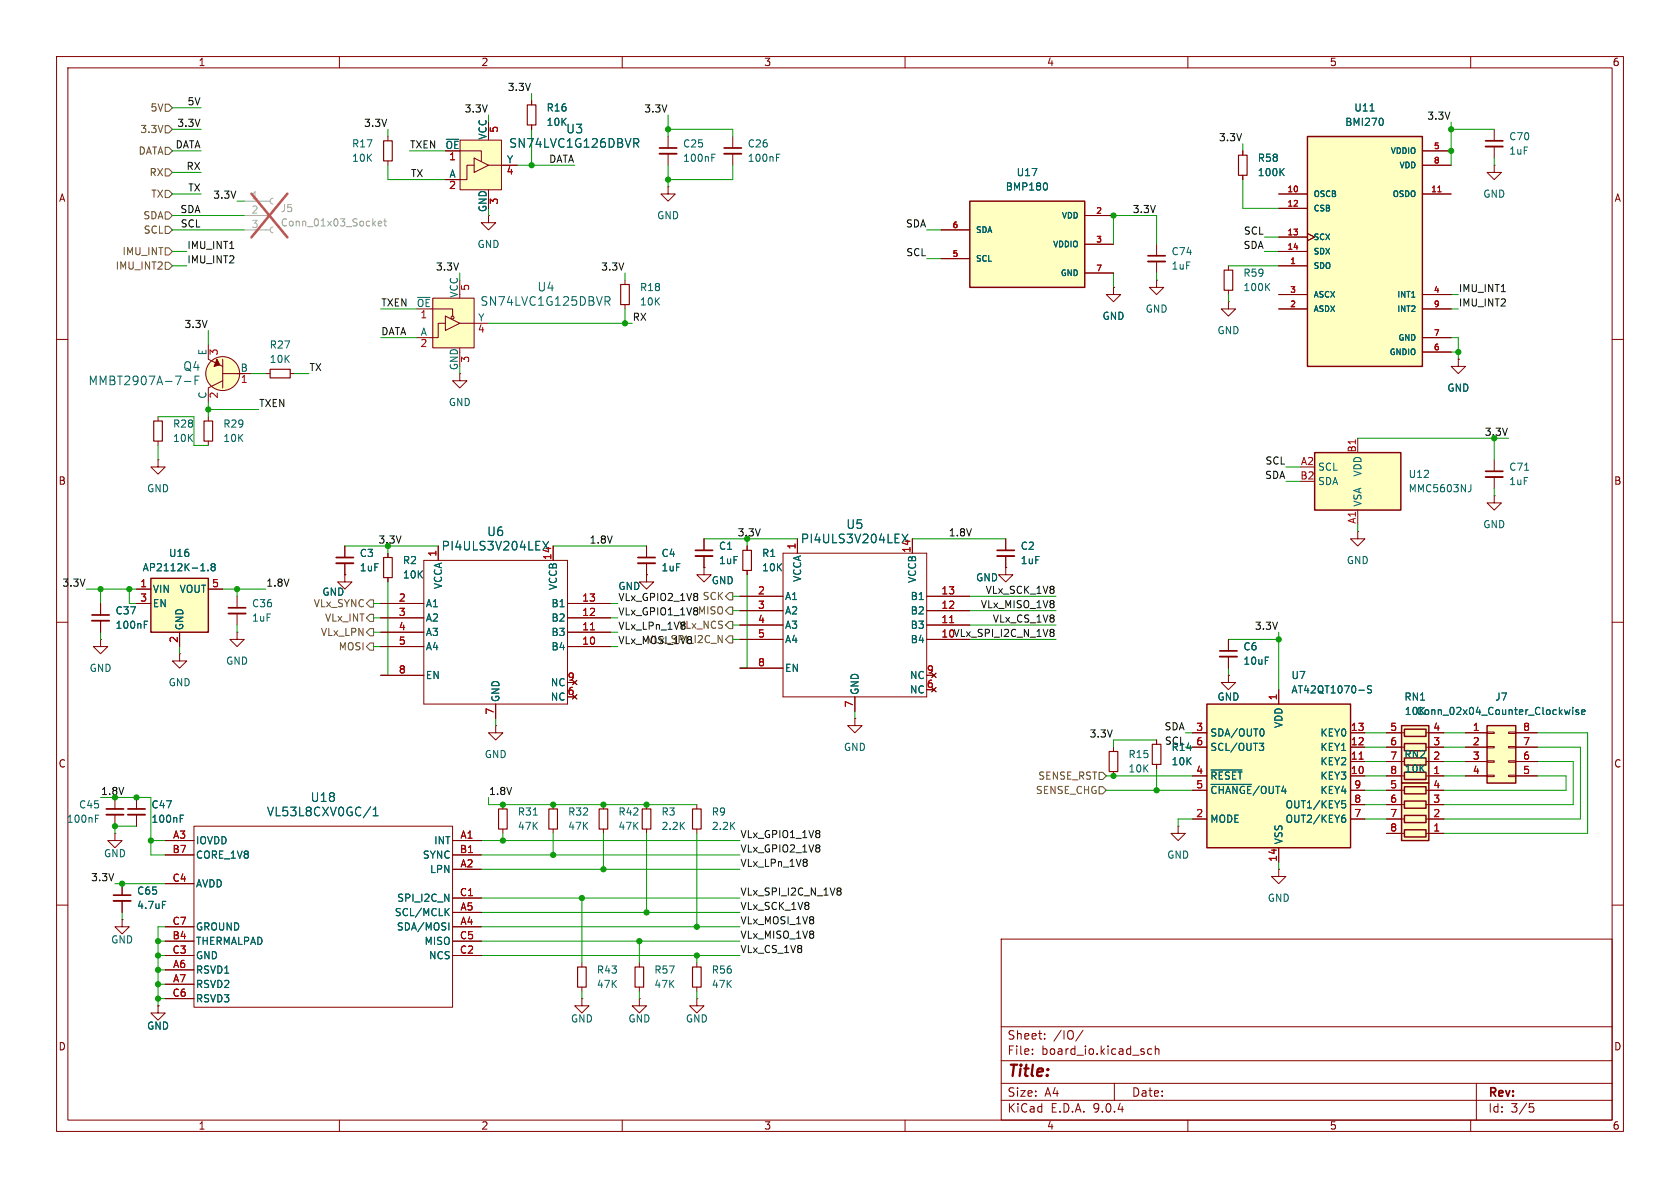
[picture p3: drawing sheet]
<svg xmlns="http://www.w3.org/2000/svg" width="297mm" height="210mm" viewBox="0 0 297 210" stroke-linecap="round" stroke-linejoin="round" font-family="sans-serif">
<g fill="none" stroke="#840000" stroke-width=".18">
<path d="M10 10h277v190h-277zM12 12h273v186h-273zM60 10v2M110 10v2M160 10v2M210 10v2M260 10v2M219.7 26.7v.7M219.7 31v.8M264.2 29.2v1.3h1.2l-1.2 1.3-1.3-1.3h1.3M264.2 29.2h.1M204.5 49.5v1.3h1.2l-1.2 1.3-1.3-1.3h1.3"/>
<path d="M204.5 49.5h.1M204.5 43.2v2M204.5 46.2v2.1M217.2 53.3v1.3h1.2l-1.2 1.3-1.3-1.3h1.3M217.2 53.3h.1M217.2 47v.8M217.2 51.3v.8M10 60h2M27.9 73.7v.7M27.9 78v.7M285 60h2M10 110h2"/>
<path d="M285 110h2M20.3 147.3v1.3h1.3l-1.3 1.3-1.3-1.3h1.3M20.3 147.3h.1M20.3 141v2M20.3 144v2.1M24.1 141v2M24.1 144v2.1M29.2 148.6h5.1M29.2 151.1h5.1M29.2 156.2h5.1M34.3 146.1h45.7v32h-45.7zM80 148.6h5.1"/>
<path d="M80 151.1h5.1M80 153.7h5.1M80 158.8h5.1M10 160h2M29.2 163.8h5.1M29.2 166.4h5.1M29.2 168.9h5.1M29.2 171.5h5.1M29.2 174h5.1M29.2 176.5h5.1M80 163.8h5.1M80 166.4h5.1"/>
<path d="M80 168.9h5.1M80 161.3h5.1M177 166h108v32h-108zM285 160h2M60 198v2M110 198v2M160 198v2M177 194.5h108M177 191.5h108M177 187.5h108M177 181.5h108M182.5 186.3v.1"/>
<path d="M182.5 185.5v.1M184.7 183.6v.1M184.7 182.8v.1M191.5 182.1l-1.3 2M197 191.5v3M203.6 185.5l-.4-.1-.3 .3v.4l.1 .2h.6M204.2 185.5l.3-.1 .3 .1 .1 .9M204.2 184.9v1.5M210 198v2M260 198v2M261 191.5v6.5M270.4 195.1h.7"/>
<path d="M270.5 195.7h.4l.3 .3-.2 .5-.5 .1"/>
</g>
<path d="M218.9 27.4h1.6v3.6h-1.6zM216.4 47.8h1.5v3.5h-1.5zM27.2 74.4h1.5v3.6h-1.5z" fill="none" stroke="#840000" stroke-width=".2"/>
<path d="M202.9 45.2h3.1M18.8 143h3M22.6 143h3.1" fill="none" stroke="#840000" stroke-width=".3"/>
<path d="M202.9 46.2h3.1M18.8 144h3M22.6 144h3.1" fill="none" stroke="#840000" stroke-width=".33"/>
<g fill="none" stroke="#006464" stroke-width=".18">
<path d="M226.5 30.3l.5 .8M227 29.8l-.7 .7M223.9 50.7l.6 .7M224.5 50.1l-.7 .7M16.9 144.7h.4M16.9 144.1h.6M31.9 144.7h.4M31.9 144.1h.6M65.5 142.6l-1.3 2M66 144.2h.8M66 143.1l.4-.4v1.5M78.9 161.1l.5 .8"/>
<path d="M79.4 163.1v1.3M79.4 160.6l-.7 .7"/>
</g>
<path d="M231.1 24.1h20.4v40.7h-20.4z" fill="#ffffc2"/>
<path d="M231.1 24.1h20.4v40.7h-20.4z" fill="none" stroke="#840000" stroke-width=".25"/>
<g fill="none" stroke="#840000" stroke-width=".18">
<path d="M226.1 34.3h5M226.1 36.8h5M251.5 34.3h5M251.5 26.7h5M251.5 29.2h5M226.1 41.9h5M226.1 44.5h5M226.1 47h5M226.1 52.1h5M226.1 54.6h5M231.1 41.3l1.3 .6-1.3 .6M251.5 52.1h5"/>
<path d="M251.5 54.6h5M251.5 59.7h5M251.5 62.2h5M226.1 153.7v1.2h1.2l-1.2 1.3-1.3-1.3h1.3M226.1 153.7h.1"/>
</g>
<path d="M254.2 33.9h.6" fill="none" stroke="#a90000" stroke-width=".18"/>
<path d="M242.2 19.6h.7M244.4 21l.1 .4-.1 .7" fill="none" stroke="#006464" stroke-width=".18"/>
<path d="M247.8 128.3h4.8v10.1h-4.8z" fill="#ffffc2"/>
<path d="M247.8 128.3h4.8v10.1h-4.8zM248.3 136.5h3.8v1.3h-3.8zM248.3 134h3.8v1.3h-3.8zM248.3 131.4h3.8v1.3h-3.8zM248.3 128.9h3.8v1.3h-3.8z" fill="none" stroke="#840000" stroke-width=".25"/>
<path d="M245.1 137.2h3.2M245.1 134.6h3.2M245.1 132.1h3.2M245.1 129.5h3.2M252.1 137.2h3.2M252.1 134.6h3.2M252.1 132.1h3.2M252.1 129.5h3.2M27.9 177.8v1.3h1.3l-1.3 1.2-1.2-1.2h1.2M27.9 177.8h.1" fill="none" stroke="#840000" stroke-width=".18"/>
<path d="M247.8 138.4h4.8v10.2h-4.8z" fill="#ffffc2"/>
<path d="M247.8 138.4h4.8v10.2h-4.8zM248.3 139.1h3.8v1.2h-3.8zM248.3 146.7h3.8v1.3h-3.8zM248.3 144.1h3.8v1.3h-3.8zM248.3 141.6h3.8v1.3h-3.8z" fill="none" stroke="#840000" stroke-width=".25"/>
<path d="M245.1 139.7h3.2M252.1 139.7h3.2M245.1 147.3h3.2M245.1 144.8h3.2M245.1 142.2h3.2M252.1 147.3h3.2M252.1 144.8h3.2M252.1 142.2h3.2" fill="none" stroke="#840000" stroke-width=".18"/>
<path d="M262.9 128.3h5.1v10.1h-5.1z" fill="#ffffc2"/>
<path d="M262.9 128.3h5.1v10.1h-5.1z" fill="none" stroke="#840000" stroke-width=".25"/>
<g fill="none" stroke="#840000" stroke-width=".18">
<path d="M217.2 119.4v1.3h1.2l-1.2 1.2-1.3-1.2h1.3M217.2 119.4h.1M217.2 113v2.1M217.2 116.1v2M259.1 129.5h3.8M259.1 132.1h3.8M259.1 134.6h3.8M259.1 137.2h3.8M262.9 129.4h1.3v.3h-1.3zM262.9 132h1.3v.2h-1.3zM262.9 134.5h1.3v.2h-1.3zM262.9 137h1.3v.3h-1.3z"/>
<path d="M266.7 129.4h1.3v.3h-1.3zM266.7 132h1.3v.2h-1.3zM266.7 134.5h1.3v.2h-1.3zM266.7 137h1.3v.3h-1.3zM268 129.5h3.8M268 132.1h3.8M268 134.6h3.8M268 137.2h3.8"/>
</g>
<path d="M277.6 125.5l-.3 .8-.2-.6M278 125v.2M278 125.5v.8M279.1 125.5h-.3l-.2 .1v.2l.5 .1v.3h-.5M279.6 125.9l.6-.1v-.3h-.4l-.2 .1 .1 .6h.5" fill="none" stroke="#006464" stroke-width=".18"/>
<path d="M215.6 115.1h3.1" fill="none" stroke="#840000" stroke-width=".3"/>
<path d="M215.6 116.1h3.1" fill="none" stroke="#840000" stroke-width=".33"/>
<path d="M213.4 124.5h25.4v25.4h-25.4z" fill="#ffffc2"/>
<path d="M213.4 124.5h25.4v25.4h-25.4z" fill="none" stroke="#840000" stroke-width=".25"/>
<g fill="none" stroke="#840000" stroke-width=".18">
<path d="M196.8 50.8v1.3h1.3l-1.3 1.2-1.2-1.2h1.2M196.8 50.8h.1M210.8 129.5h2.6M210.8 132.1h2.6M210.8 137.2h2.6M210.8 139.7h2.6M226.1 121.9v2.6M238.8 129.5h2.5M238.8 132.1h2.5M238.8 137.2h2.5M238.8 139.7h2.5M238.8 134.6h2.5"/>
<path d="M210.8 144.8h2.6M226.1 149.9v2.5M238.8 144.8h2.5M238.8 142.2h2.5M102.9 176.5v1.3h1.2l-1.2 1.3-1.3-1.3h1.3M102.9 176.5h.1M102.9 170.2v.7M102.9 174.5v.8M113 176.5v1.3h1.3l-1.3 1.3-1.2-1.3h1.2M113 176.5h.1M113 170.2v.7M113 174.5v.8"/>
</g>
<path d="M214.1 136.1h5.5M214.1 138.7h7.2M222.6 131.4h.8l-.4 .5 .3 .1 .1 .4-.2 .3h-.4M223.2 128.8a.79 .79 0 0 1 0 1.3M240.2 122h1M242.5 121.3l-.5-.1-.2 .2v.3l.5 .3 .2 .3-.3 .2-.5-.1M237.2 141.5h.6M237.4 142h.3l.2 .3-.1 .5h-.4M237.4 144.6h.3l.2 .2-.1 .4-.4 .2M237.8 144.1l-.4 .1" fill="none" stroke="#006464" stroke-width=".18"/>
<path d="M240.3 134.2h.7" fill="none" stroke="#a90000" stroke-width=".18"/>
<path d="M102.1 170.9h1.5v3.6h-1.5zM112.3 170.9h1.5v3.6h-1.5z" fill="none" stroke="#840000" stroke-width=".2"/>
<path d="M171.4 35.6h20.4v15.2h-20.4z" fill="#ffffc2"/>
<path d="M171.4 35.6h20.4v15.2h-20.4z" fill="none" stroke="#840000" stroke-width=".25"/>
<g fill="none" stroke="#840000" stroke-width=".18">
<path d="M129.5 24.1v2.1M129.5 27.2v2M191.8 38.1h5M166.4 40.6h5M166.4 45.7h5M191.8 43.2h5M191.8 48.3h5M257.8 63.5v1.3h1.3l-1.3 1.2-1.3-1.2h1.3M257.8 63.5h.1M240 94v1.3h1.3l-1.3 1.2-1.2-1.2h1.2M240 94h.1M123.2 176.5v1.3h1.3l-1.3 1.3-1.3-1.3h1.3"/>
<path d="M123.2 176.5h.1M123.2 170.2v.7M123.2 174.5v.8"/>
</g>
<path d="M137.3 27.9h.4M137.3 27.3h.6M185 32.4l.2 .4-.2 .7" fill="none" stroke="#006464" stroke-width=".18"/>
<path d="M128 26.2h3.1" fill="none" stroke="#840000" stroke-width=".3"/>
<path d="M128 27.2h3.1" fill="none" stroke="#840000" stroke-width=".33"/>
<path d="M122.4 170.9h1.6v3.6h-1.6z" fill="none" stroke="#840000" stroke-width=".2"/>
<path d="M232.4 80h15.2v10.2h-15.2z" fill="#ffffc2"/>
<path d="M232.4 80h15.2v10.2h-15.2z" fill="none" stroke="#840000" stroke-width=".25"/>
<g fill="none" stroke="#840000" stroke-width=".18">
<path d="M240 77.5v2.5M240 90.2v2.5M264.2 87.6v1.3h1.2l-1.2 1.3-1.3-1.3h1.3M264.2 87.6h.1M21.6 156.2v2M21.6 159.3v2M88.9 142.2v.8M88.9 146.6v.7M106.7 142.2v.8M106.7 146.6v.7M114.3 142.2v.8M114.3 146.6v.7"/>
<path d="M21.6 162.6v1.2h1.3l-1.3 1.3-1.3-1.3h1.3M21.6 162.6h.1"/>
</g>
<path d="M260 85.7v.9l-.3 .3M28.7 159.3h.6M94.3 144.1h.7" fill="none" stroke="#006464" stroke-width=".18"/>
<path d="M20.1 158.2h3" fill="none" stroke="#840000" stroke-width=".3"/>
<path d="M20.1 159.3h3" fill="none" stroke="#840000" stroke-width=".33"/>
<path d="M88.1 143h1.6v3.6h-1.6zM105.9 143h1.5v3.6h-1.5zM113.5 143h1.6v3.6h-1.6z" fill="none" stroke="#840000" stroke-width=".2"/>
<path d="M81.3 24.8h7.3v8.8h-7.3z" fill="#ffffc2"/>
<g fill="none" stroke="#840000" stroke-width=".18">
<path d="M81.3 26.7h3.8v1.7M81.3 24.8h7.3v8.8h-7.3zM83.8 29.2h-1.3v2.6h-3.8M83.8 27.9l2.6 1.3-2.6 1.3zM86.4 38.1v1.3h1.2l-1.2 1.2-1.3-1.2h1.3M86.4 29.2h5M138.4 97.8h25.4v25.4h-25.4zM141 95.3v2.5M161.3 95.3v2.5M264.2 81.3v2M264.2 84.3v2.1M130.8 105.4h7.6"/>
<path d="M130.8 108h7.6M130.8 110.5h7.6M130.8 113h7.6M130.8 118.1h7.6M163.8 105.4h7.6M163.8 108h7.6M163.8 110.5h7.6M163.8 113h7.6M164.7 119l.8 .8M165.5 119l-.8 .8M151.1 123.2v2.5M164.7 121.5l.8 .8"/>
<path d="M165.5 121.5l-.8 .8M97.8 142.2v.8M97.8 146.6v.7M123.2 142.2v.8M123.2 146.6v.7"/>
</g>
<path d="M112.1 24.5h.5l.3 .3-.1 .4-.7 .1M112.4 25.3l.5 .7M159.5 94.4l1 1.5M160.5 94.4l-1 1.5M269.5 83.1h.8" fill="none" stroke="#006464" stroke-width=".18"/>
<path d="M97 143h1.6v3.6h-1.6zM122.4 143h1.6v3.6h-1.6z" fill="none" stroke="#840000" stroke-width=".2"/>
<path d="M262.6 83.3h3.1" fill="none" stroke="#840000" stroke-width=".3"/>
<path d="M262.6 84.3h3.1" fill="none" stroke="#840000" stroke-width=".33"/>
<path d="M167.9 110.1h.7" fill="none" stroke="#a90000" stroke-width=".18"/>
<path d="M76.5 52.7h7.3v8.8h-7.3z" fill="#ffffc2"/>
<g fill="none" stroke="#840000" stroke-width=".18">
<path d="M94 17.8v.7M68.6 24.1v.8M68.6 28.4v.8M94 22.1v.8M118.1 33v1.3h1.3l-1.3 1.3-1.3-1.3h1.3M118.1 33h.1M118.1 24.1v2.1M118.1 27.2v2M264.2 22.9v2M264.2 25.9v2M76.2 54.6h3.8v1.3M76.5 52.7h7.3v8.8h-7.3z"/>
<path d="M78.7 57.2h-1.2v2.5h-3.8M78.7 55.9l2.6 1.3-2.6 1.2zM81.3 57.2h5.1M110.5 49.5v.8M110.5 53.8v.8M36.8 61v2.5l2.6 1.3M36.8 73.7v.7M36.8 78v.7M39.4 66h5M39.4 67.3l-2.6 1.3v2.5M39.4 63.5v5.1M47 66h.8"/>
<path d="M51.3 66h.8M81.3 66v1.3h1.2l-1.2 1.3-1.3-1.3h1.3M27.9 81.3v1.3h1.3l-1.3 1.2-1.2-1.2h1.2M27.9 81.3h.1M61 96.5v2.1M61 99.6v2M68.6 97.8v.8M74.9 99.1h25.4v25.4h-25.4zM77.5 96.5v2.6M97.8 96.5v2.6M114.3 96.5v2.1M114.3 99.6v2"/>
<path d="M124.5 95.3v2M124.5 98.3v2M132.1 96.5v.8M177.8 95.3v2M177.8 98.3v2M17.8 113v1.3h1.2l-1.2 1.3-1.3-1.3h1.3M17.8 113h.1M31.7 115.6v1.2h1.3l-1.3 1.3-1.2-1.3h1.2M31.7 115.6h.1M41.9 111.8v1.2h1.3l-1.3 1.3-1.3-1.3h1.3M41.9 111.8h.1M41.9 105.4v2"/>
<path d="M41.9 108.5v2M61 101.6v1.3h1.2l-1.2 1.2-1.3-1.2h1.3M61 101.6h.1M67.3 106.7h7.6M67.3 109.2h7.6M67.3 111.8h7.6M67.3 114.3h7.6M67.3 119.4h7.6M68.6 102.1v.8M100.3 106.7h7.6M100.3 109.2h7.6M100.3 111.8h7.6"/>
<path d="M100.3 114.3h7.6M114.3 101.6v1.3h1.3l-1.3 1.2-1.3-1.2h1.3M114.3 101.6h.1M132.1 100.8v.8M177.8 100.3v1.3h1.3l-1.3 1.3-1.3-1.3h1.3M177.8 100.3h.1M87.6 128.3v1.2h1.3l-1.3 1.3-1.2-1.3h1.2M87.6 128.3h.1M87.6 124.5v2.5M101.2 120.3l.8 .7M101.2 122.8l.8 .8M102 120.3l-.8 .7"/>
<path d="M102 122.8l-.8 .8M151.1 127v1.3h1.3l-1.3 1.2-1.2-1.2h1.2M151.1 127h.1M196.8 132.1v.7M196.8 136.4v.8M204.5 130.8v.8M204.5 135.1v.8M208.3 146.1v1.2h1.2l-1.2 1.3-1.3-1.3h1.3M208.3 146.1h.1"/>
<circle cx="80" cy="56.1" r=".25"/>
<circle cx="39.4" cy="66" r="3"/>
</g>
<path d="M125.8 27.9h.5M125.8 27.3h.6M107 52.4h.6l.2 .3-.1 .5h-.7M107.3 53.2l.5 .8M32.6 67.4h1.2M34.5 67.2h.5M34.5 66.5v1.5M96 95.7l1 1.5M97 95.7l-1 1.5" fill="none" stroke="#006464" stroke-width=".18"/>
<path d="M93.2 18.5h1.5v3.6h-1.5zM67.8 24.9h1.5v3.5h-1.5zM109.7 50.3h1.6v3.5h-1.6zM36.1 74.4h1.5v3.6h-1.5zM47.8 65.3h3.5v1.5h-3.5zM67.8 98.6h1.5v3.5h-1.5zM131.3 97.3h1.5v3.5h-1.5zM196.1 132.8h1.5v3.6h-1.5zM203.7 131.6h1.5v3.5h-1.5z" fill="none" stroke="#840000" stroke-width=".2"/>
<path d="M116.6 26.2h3M262.6 24.9h3.1M59.4 98.6h3.1M112.8 98.6h3M122.9 97.3h3.1M176.3 97.3h3M40.4 107.4h3" fill="none" stroke="#840000" stroke-width=".3"/>
<path d="M116.6 27.2h3M262.6 25.9h3.1M59.4 99.6h3.1M112.8 99.6h3M122.9 98.3h3.1M176.3 98.3h3M40.4 108.5h3" fill="none" stroke="#840000" stroke-width=".33"/>
<path d="M104.4 111.3h.7" fill="none" stroke="#a90000" stroke-width=".18"/>
<circle cx="39.4" cy="66" r="3" fill="#ffffc2" stroke="#ffffc2" stroke-width=".18"/>
<path d="M38.4 63.5l.5 1-1.1 .3z" fill="#840000" stroke="#840000" stroke-width=".18"/>
<path d="M43.2 35.6h4.6M43.2 38.1h4.6M48.3 35.1l-.4 .1-.1 .4 .1 .3 .4 .2M48.3 37.6l-.4 .1-.1 .4 .1 .4 .4 .1M43.2 40.6h4.6M48.3 40.1l-.4 .2-.1 .3 .1 .4 .4 .1" fill="none" stroke="#a1a1a1" stroke-width=".18"/>
<path d="M66.9 39.5l.6-.1-.1-.2-.3-.1-.2 .2v.6h.5M67.8 39.1h.5M68 38.7v1.1l.3 .1" fill="none" stroke="#989898" stroke-width=".18"/>
<path d="M44.4 34.2l6.4 7.8M50.8 34.2l-6.4 7.8" fill="none" stroke="#e65255" stroke-width=".46"/>
<path d="M26.7 102.2h10.1v9.6h-10.1z" fill="#ffffc2"/>
<path d="M26.7 102.2h10.1v9.6h-10.1z" fill="none" stroke="#840000" stroke-width=".25"/>
<g fill="none" stroke="#840000" stroke-width=".18">
<path d="M94 17.8v.7M78.7 31.8h2.6M88.9 29.2h2.5M94 22.1v.8M191.8 38.1h5M219.7 26.7v.7M219.7 31v.8M226.1 34.3h5M226.1 36.8h5M251.5 29.2h5M251.5 34.3h5M251.5 26.7h5"/>
<path d="M166.4 40.6h5M166.4 45.7h5M191.8 43.2h5M191.8 48.3h5M196.8 50.8h.1M226.1 41.9h5M226.1 44.5h5M226.1 47h5M226.1 52.1h5M226.1 54.6h5M231.1 41.3l1.3 .6-1.3 .6M251.5 52.1h5"/>
<path d="M251.5 54.6h5M251.5 59.7h5M251.5 62.2h5M257.8 63.5h.1M61 96.5v2.1M61 99.6v2M68.6 97.8v.8M77.5 96.5v2.6M97.8 96.5v2.6M114.3 96.5v2.1M114.3 99.6v2M124.5 95.3v2"/>
<path d="M124.5 98.3v2M132.1 96.5v.8M141 95.3v2.5M161.3 95.3v2.5M177.8 95.3v2M177.8 98.3v2M17.8 106.7v2M17.8 109.7v2.1M24.1 104.1h2.6M24.1 106.7h2.6M31.7 111.8v2.5M36.8 104.1h2.6"/>
<path d="M61 101.6h.1M67.3 106.7h7.6M67.3 109.2h7.6M67.3 111.8h7.6M67.3 114.3h7.6M67.3 119.4h7.6M68.6 102.1v.8M100.3 106.7h7.6M100.3 109.2h7.6M100.3 111.8h7.6M100.3 114.3h7.6M114.3 101.6h.1"/>
<path d="M124.5 100.3v1.3h1.2l-1.2 1.3-1.3-1.3h1.3M124.5 100.3h.1M130.8 105.4h7.6M130.8 108h7.6M130.8 110.5h7.6M130.8 113h7.6M130.8 118.1h7.6M132.1 100.8v.8M163.8 105.4h7.6M163.8 108h7.6M163.8 110.5h7.6M163.8 113h7.6"/>
<path d="M164.7 119l.8 .8M165.5 119l-.8 .8M177.8 100.3h.1M217.2 119.4h.1M217.2 113v2.1M217.2 116.1v2M87.6 124.5v2.5M101.2 120.3l.8 .7M101.2 122.8l.8 .8M102 120.3l-.8 .7M102 122.8l-.8 .8M151.1 123.2v2.5"/>
<path d="M164.7 121.5l.8 .8M165.5 121.5l-.8 .8M204.5 130.8v.8M204.5 135.1v.8M210.8 129.5h2.6M210.8 132.1h2.6M210.8 137.2h2.6M210.8 139.7h2.6M226.1 121.9v2.6M238.8 129.5h2.5M238.8 132.1h2.5M238.8 137.2h2.5"/>
<path d="M238.8 139.7h2.5M238.8 134.6h2.5M245.1 129.5h2.5M245.1 132.1h2.5M245.1 137.2h2.5M245.1 139.7h2.5M245.1 134.6h2.5M252.7 129.5h2.6M252.7 132.1h2.6M252.7 137.2h2.6M252.7 139.7h2.6M252.7 134.6h2.6"/>
<path d="M259.1 129.5h3.8M259.1 132.1h3.8M259.1 137.2h3.8M259.1 134.6h3.8M268 129.5h3.8M268 132.1h3.8M268 137.2h3.8M268 134.6h3.8M21.6 156.2v2M21.6 159.3v2M24.1 141v2M24.1 144v2.1"/>
<path d="M29.2 148.6h5.1M29.2 151.1h5.1M29.2 156.2h5.1M80 148.6h5.1M80 151.1h5.1M80 153.7h5.1M80 158.8h5.1M210.8 144.8h2.6M226.1 149.9v2.5M238.8 144.8h2.5M238.8 142.2h2.5M245.1 144.8h2.5"/>
<path d="M245.1 142.2h2.5M245.1 147.3h2.5M252.7 144.8h2.6M252.7 142.2h2.6M252.7 147.3h2.6M27.9 177.8h.1M29.2 163.8h5.1M29.2 166.4h5.1M29.2 168.9h5.1M29.2 171.5h5.1M29.2 174h5.1M29.2 176.5h5.1"/>
<path d="M80 163.8h5.1M80 166.4h5.1M80 168.9h5.1M80 161.3h5.1"/>
</g>
<g fill="none" stroke="#006464" stroke-width=".18">
<path d="M242.2 19.6h.7M112.1 24.5h.5l.3 .3-.1 .4-.7 .1M112.4 25.3l.5 .7M185 32.4l.2 .4-.2 .7M226.5 30.3l.5 .8M227 29.8l-.7 .7M244.4 21l.1 .4-.1 .7M96 95.7l1 1.5M97 95.7l-1 1.5M159.5 94.4l1 1.5M160.5 94.4l-1 1.5M25.5 110.4h.4"/>
<path d="M25.5 109.8h.6M35.5 100.9h.7M36.8 100.8v.1M37.6 100.2l-.3 .2 .1 .4 .2 .1 .3-.1 .1-.1v-.3l-.2-.2M37.6 100.2l-.3-.3 .3-.3h.2l.2 .3-.2 .3M37.6 100.2h.2M214.1 136.1h5.5M214.1 138.7h7.2M222.6 131.4h.8l-.4 .5 .3 .1 .1 .4-.2 .3h-.4M223.2 128.8a.79 .79 0 0 1 0 1.3M240.2 122h1M242.5 121.3l-.5-.1-.2 .2v.3l.5 .3 .2 .3-.3 .2-.5-.1"/>
<path d="M277.6 125.5l-.3 .8-.2-.6M278 125v.2M278 125.5v.8M279.1 125.5h-.3l-.2 .1v.2l.5 .1v.3h-.5M279.6 125.9l.6-.1v-.3h-.4l-.2 .1 .1 .6h.5M28.7 159.3h.6M31.9 144.7h.4M31.9 144.1h.6M65.5 142.6l-1.3 2M66 144.2h.8M66 143.1l.4-.4v1.5M237.2 141.5h.6"/>
<path d="M237.4 142h.3l.2 .3-.1 .5h-.4M237.4 144.6h.3l.2 .2-.1 .4-.4 .2M237.8 144.1l-.4 .1M78.9 161.1l.5 .8M79.4 163.1v1.3M79.4 160.6l-.7 .7"/>
</g>
<path d="M16.3 108.7h3" fill="none" stroke="#840000" stroke-width=".3"/>
<path d="M16.3 109.7h3" fill="none" stroke="#840000" stroke-width=".33"/>
<g fill="none" stroke="#725600" stroke-width=".18">
<path d="M29.2 18.4h.6l.7 .7-.7 .6h-.6zM29.2 29.8h.6l.7 .7-.7 .6h-.6zM29.2 37.5h.6l.7 .6-.7 .6h-.6zM29.2 33.7h.6l.7 .6-.7 .6h-.6zM29.2 26h.6l.7 .7-.7 .6h-.6zM29.2 22.2h.6l.7 .7-.7 .6h-.6zM29.2 43.8h.6l.7 .7-.7 .6h-.6zM29.2 40h.6l.7 .6-.7 .7h-.6zM29.2 46.4h.6l.7 .6-.7 .6h-.6zM65.4 113.7h.6v1.2h-.6l-.6-.6zM65.4 108.6h.6v1.3h-.6l-.6-.7zM65.4 111.1h.6v1.3h-.6l-.6-.6z"/>
<path d="M65.4 106h.6v1.3h-.6l-.6-.6zM128.9 109.9h.6v1.2h-.6l-.6-.6zM128.9 112.4h.6v1.3h-.6l-.6-.7zM128.9 104.8h.6v1.2h-.6l-.6-.6zM128.9 107.3h.6v1.3h-.6l-.6-.6zM194.3 139.1h.6l.7 .6-.7 .6h-.6zM194.3 136.5h.6l.7 .7-.7 .6h-.6z"/>
</g>
<g fill="none" stroke="#0f0f0f" stroke-width=".18">
<path d="M123.3 105v.3M123.3 105.6v.4M185.9 111.2h.2l.2 .3-.2 .3M185.9 111.8h.2M186.1 111.8l.2 .2v.3l-.1 .2h-.3M142.6 152v.3M142.6 152.6v.4M144.9 149.5v.3M144.9 146.9v.3M144.9 147.5v.5M144.9 150v.5M148.2 157h.2l.3 .2-.3 .3"/>
<path d="M148.2 157.5h.2M148.4 157.5l.3 .3v.2l-.1 .2h-.4"/>
</g>
<g fill="none" stroke="#009600" stroke-width=".18">
<path d="M30.5 19.1h5.1M94 16.5v1.3M30.5 26.7h5.1M30.5 30.5h5.1M30.5 22.9h5.1M30.5 34.3h5.1M30.5 38.1h12.7M41.9 35.6h1.3M68.6 22.9v1.2M68.6 29.2v2.6h10.1M72.4 26.7h6.3M86.4 20.3v1.3"/>
<path d="M91.4 29.2h10.2M94 22.9v6.3M118.1 20.3v3.8M118.1 29.2v3.8M118.1 22.9h11.4v1.2M129.5 29.2v2.6h-11.4M219.7 31.8v5h6.4M219.7 25.4v1.3M256.5 22.9h7.7M256.5 21.6v7.6M264.2 27.9v1.3M30.5 47h2.5"/>
<path d="M30.5 44.5h2.5M30.5 40.6h12.7M36.8 58.4v2.6M67.3 54.6h6.4M67.3 59.7h6.4M81.3 48.3v1.2M86.4 57.2h25.4M110.5 48.3v1.2M110.5 54.6v2.6M163.8 40.6h2.6M163.8 45.7h2.6M196.8 43.2v-5.1h7.7v5.1"/>
<path d="M196.8 48.3v2.5M204.5 48.3v1.2M217.2 47h8.9M217.2 52.1v1.2M223.5 44.5h2.6M223.5 41.9h2.6M256.5 54.6h1.3M256.5 59.7h1.3v3.8M256.5 52.1h1.3M27.9 78.7v2.6M27.9 73.7h6.4v5h2.5M36.8 71.1v2.6"/>
<path d="M36.8 72.4h8.9M44.4 66h2.6M52.1 66h2.5M240 77.5h26.7M256.5 62.2h1.3M264.2 77.5v3.8M61 96.5h16.5M68.6 96.5v1.3M97.8 96.5h16.5M124.5 95.3h16.5M132.1 95.3v1.2M161.3 95.3h16.5"/>
<path d="M227.3 85.1h2.6M227.3 82.6h2.6M240 92.7v1.3M264.2 86.4v1.2M15.2 104.1h8.9M17.8 104.1v2.6M17.8 111.8v1.2M22.9 104.1v2.6h1.2M31.7 114.3v1.3M39.4 104.1h7.6M41.9 104.1v1.3M41.9 110.5v1.3"/>
<path d="M66 106.7h1.3M66 109.2h1.3M66 111.8h1.3M66 114.3h1.3M68.6 102.9v16.5h-1.3M107.9 106.7h1.3M107.9 109.2h1.3M107.9 111.8h1.3M107.9 114.3h1.3M129.5 105.4h1.3M129.5 108h1.3M129.5 110.5h1.3"/>
<path d="M129.5 113h1.3M132.1 101.6v16.5h-1.3M171.4 105.4h15.3M171.4 108h15.3M171.4 110.5h15.3M171.4 113h15.3M217.2 113h8.9M217.2 118.1v1.3M226.1 111.8v10.1M87.6 127v1.3M151.1 125.7v1.3M195.6 137.2h15.2"/>
<path d="M195.6 139.7h15.2M204.5 130.8h-7.7v1.3M204.5 135.9v3.8M209.5 129.5h1.3M241.3 137.2h3.8M241.3 129.5h3.8M241.3 139.7h3.8M241.3 132.1h3.8M241.3 134.6h3.8M255.3 137.2h3.8M255.3 129.5h3.8M255.3 132.1h3.8"/>
<path d="M255.3 134.6h3.8M271.8 134.6h6.3v7.6h-22.8M271.8 137.2h5.1v2.5h-21.6M271.8 129.5h8.9v17.8h-25.4M271.8 132.1h7.6v12.7h-24.1M20.3 141h6.4v10.1h2.5M20.3 156.2h8.9M24.1 146.1h-3.8v1.2M26.7 148.6h2.5M85.1 148.6h45.7M85.1 151.1h45.7M85.1 153.7h45.7"/>
<path d="M85.1 158.8h45.7M86.4 141v1.2h36.8M88.9 147.3v1.3M97.8 147.3v3.8M102.9 158.8v11.4M106.7 147.3v6.4M114.3 147.3v14M123.2 147.3v16.5M210.8 144.8h-2.5v1.3M226.1 152.4v1.3M241.3 142.2h3.8M241.3 144.8h3.8"/>
<path d="M21.6 161.3v1.3M27.9 174h1.3M27.9 176.5h1.3M27.9 171.5h1.3M27.9 168.9h1.3M27.9 166.4h1.3M29.2 163.8h-1.3v14M85.1 163.8h45.7M85.1 168.9h45.7M85.1 166.4h45.7M85.1 161.3h45.7M102.9 175.3v1.2"/>
<path d="M113 166.4v3.8M113 175.3v1.2M123.2 168.9v1.3M123.2 175.3v1.2"/>
</g>
<path d="M254.2 33.9h.6M104.4 111.3h.7M167.9 110.1h.7M240.3 134.2h.7" fill="none" stroke="#a90000" stroke-width=".18"/>
<g fill="#009600" stroke="#009600" stroke-width=".18">
<circle cx="21.6" cy="156.2" r=".46"/>
<circle cx="88.9" cy="148.6" r=".46"/>
<circle cx="88.9" cy="142.2" r=".46"/>
<circle cx="27.9" cy="176.5" r=".46"/>
<circle cx="27.9" cy="174" r=".46"/>
<circle cx="97.8" cy="151.1" r=".46"/>
<circle cx="27.9" cy="171.5" r=".46"/>
<circle cx="20.3" cy="146.1" r=".46"/>
<circle cx="26.7" cy="148.6" r=".46"/>
<circle cx="27.9" cy="166.4" r=".46"/>
<circle cx="27.9" cy="168.9" r=".46"/>
<circle cx="94" cy="29.2" r=".46"/>
<circle cx="110.5" cy="57.2" r=".46"/>
<circle cx="36.8" cy="72.4" r=".46"/>
<circle cx="17.8" cy="104.1" r=".46"/>
<circle cx="41.9" cy="104.1" r=".46"/>
<circle cx="22.9" cy="104.1" r=".46"/>
<circle cx="24.1" cy="141" r=".46"/>
<circle cx="20.3" cy="141" r=".46"/>
<circle cx="114.3" cy="161.3" r=".46"/>
<circle cx="102.9" cy="158.8" r=".46"/>
<circle cx="113" cy="166.4" r=".46"/>
<circle cx="68.6" cy="96.5" r=".46"/>
<circle cx="106.7" cy="153.7" r=".46"/>
<circle cx="114.3" cy="142.2" r=".46"/>
<circle cx="97.8" cy="142.2" r=".46"/>
<circle cx="106.7" cy="142.2" r=".46"/>
<circle cx="196.8" cy="137.2" r=".46"/>
<circle cx="204.5" cy="139.7" r=".46"/>
<circle cx="123.2" cy="163.8" r=".46"/>
<circle cx="123.2" cy="168.9" r=".46"/>
<circle cx="257.8" cy="62.2" r=".46"/>
<circle cx="264.2" cy="77.5" r=".46"/>
<circle cx="118.1" cy="22.9" r=".46"/>
<circle cx="118.1" cy="31.8" r=".46"/>
<circle cx="196.8" cy="38.1" r=".46"/>
<circle cx="132.1" cy="95.3" r=".46"/>
<circle cx="226.1" cy="113" r=".46"/>
<circle cx="256.5" cy="22.9" r=".46"/>
<circle cx="256.5" cy="26.7" r=".46"/>
</g>
<text font-size="2.8" fill="#840000" x="178" y="190.9">Title:</text>
<g font-size="2.1" fill="#006464">
<text x="100" y="23.8">U3</text>
<text x="89.9" y="26.3">SN74LVC1G126DBVR</text>
<text x="94.9" y="51.7">U4</text>
<text x="84.8" y="54.3">SN74LVC1G125DBVR</text>
<text x="32.3" y="65.8">Q4</text>
<text x="15.5" y="68.3">MMBT2907A-7-F</text>
<text x="86" y="95">U6</text>
<text x="149.5" y="93.7">U5</text>
<text x="78" y="97.5">PI4ULS3V204LEX</text>
<text x="141.5" y="96.2">PI4ULS3V204LEX</text>
<text x="54.8" y="142">U18</text>
<text x="47.1" y="144.5">VL53L8CXV0GC/1</text>
</g>
<g font-size="2.1" fill="#840000">
<text x="178" y="184">Sheet:</text>
<text x="186.2" y="184">/IO/</text>
<text x="178" y="186.7">File:</text>
<text x="184.1" y="186.7">board_io.kicad_sch</text>
<text x="178" y="196.9">KiCad</text>
<text x="178" y="194.1">Size:</text>
<text x="184.7" y="194.1">A4</text>
<text x="185.7" y="196.9">E.D.A.</text>
<text x="193.3" y="196.9">9.0.4</text>
<text x="200" y="194.1">Date:</text>
<text x="263" y="194.3">Rev:</text>
<text x="263" y="196.9">Id:</text>
<text x="267.1" y="196.9">3/5</text>
</g>
<g font-size="1.8" fill="#840000">
<text x="35" y="11.9">1</text>
<text x="85" y="11.9">2</text>
<text x="135" y="11.9">3</text>
<text x="185" y="11.9">4</text>
<text x="235" y="11.9">5</text>
<text x="285" y="11.9">6</text>
<text x="10.3" y="35.9">A</text>
<text x="285.3" y="35.9">A</text>
<text x="10.3" y="85.9">B</text>
<text x="285.3" y="85.9">B</text>
<text x="10.3" y="135.9">C</text>
<text x="285.3" y="135.9">C</text>
<text x="10.3" y="185.9">D</text>
<text x="285.3" y="185.9">D</text>
<text x="35" y="199.9">1</text>
<text x="85" y="199.9">2</text>
<text x="135" y="199.9">3</text>
<text x="185" y="199.9">4</text>
<text x="235" y="199.9">5</text>
<text x="285" y="199.9">6</text>
</g>
<g font-size="1.8" fill="#0f0f0f">
<text x="89.7" y="16.2">3.3V</text>
<text x="31.2" y="22.5">3.3V</text>
<text x="33.1" y="18.7">5V</text>
<text x="64.3" y="22.5">3.3V</text>
<text x="82" y="20">3.3V</text>
<text x="113.8" y="20">3.3V</text>
<text x="252.2" y="21.2">3.3V</text>
<text x="30.9" y="26.3">DATA</text>
<text x="72.4" y="26.3">TXEN</text>
<text x="97" y="28.9">DATA</text>
<text x="215.4" y="25.1">3.3V</text>
<text x="32.9" y="30.1">RX</text>
<text x="33.2" y="33.9">TX</text>
<text x="37.6" y="35.2">3.3V</text>
<text x="72.5" y="31.4">TX</text>
<text x="31.8" y="37.8">SDA</text>
<text x="31.8" y="40.3">SCL</text>
<text x="160.1" y="40.3">SDA</text>
<text x="200.2" y="37.8">3.3V</text>
<text x="219.8" y="41.6">SCL</text>
<text x="33" y="46.6">IMU_INT2</text>
<text x="33" y="44.1">IMU_INT1</text>
<text x="77" y="47.9">3.3V</text>
<text x="106.2" y="47.9">3.3V</text>
<text x="160.1" y="45.4">SCL</text>
<text x="219.7" y="44.1">SDA</text>
<text x="257.8" y="51.7">IMU_INT1</text>
<text x="32.5" y="58.1">3.3V</text>
<text x="67.3" y="54.3">TXEN</text>
<text x="67.3" y="59.3">DATA</text>
<text x="111.8" y="56.8">RX</text>
<text x="257.8" y="54.3">IMU_INT2</text>
<text x="54.6" y="65.7">TX</text>
<text x="45.7" y="72">TXEN</text>
<text x="262.4" y="77.1">3.3V</text>
<text x="223.6" y="82.2">SCL</text>
<text x="223.6" y="84.7">SDA</text>
<text x="130.3" y="94.9">3.3V</text>
<text x="167.6" y="94.9">1.8V</text>
<text x="66.8" y="96.2">3.3V</text>
<text x="104.1" y="96.2">1.8V</text>
<text x="10.9" y="103.8">3.3V</text>
<text x="47" y="103.8">1.8V</text>
<text x="109.2" y="106.3">VLx_GPIO2_1V8</text>
<text x="173.3" y="107.6">VLx_MISO_1V8</text>
<text x="174.1" y="105.1">VLx_SCK_1V8</text>
<text x="109.2" y="108.9">VLx_GPIO1_1V8 MISO</text>
<text x="109.2" y="114">VLx_MOSI_1V8</text>
<text x="109.2" y="111.4">VLx_LPn_1V8VLx_NCS</text>
<text x="166.3" y="112.8">10VLx_SPI_I2C_N_1V8</text>
<text x="175.4" y="110.1">VLx_CS_1V8</text>
<text x="221.7" y="111.4">3.3V</text>
<text x="192.5" y="130.5">3.3V</text>
<text x="205.8" y="129.2">SDA</text>
<text x="205.8" y="131.7">SCL</text>
<text x="86.4" y="140.6">1.8V</text>
<text x="130.8" y="148.2">VLx_GPIO1_1V8</text>
<text x="16" y="155.9">3.3V</text>
<text x="130.8" y="153.3">VLx_LPn_1V8</text>
<text x="130.8" y="150.8">VLx_GPIO2_1V8</text>
<text x="130.8" y="158.4">VLx_SPI_I2C_N_1V8</text>
<text x="130.8" y="160.9">VLx_SCK_1V8</text>
<text x="130.8" y="166">VLx_MISO_1V8</text>
<text x="130.8" y="163.5">VLx_MOSI_1V8</text>
<text x="130.8" y="168.6">VLx_CS_1V8</text>
</g>
<g font-size="1.8" fill="#725600">
<text x="24.7" y="23.7">3.3V</text>
<text x="26.5" y="19.9">5V</text>
<text x="24.4" y="27.5">DATA</text>
<text x="26.3" y="31.3">RX</text>
<text x="26.6" y="35.2">TX</text>
<text x="25.2" y="39">SDA</text>
<text x="25.3" y="41.5">SCL</text>
<text x="20.3" y="47.9">IMU_INT2</text>
<text x="21.6" y="45.3">IMU_INT</text>
<text x="55.4" y="107.5">VLx_SYNC</text>
<text x="124.1" y="106.3">SCK</text>
<text x="56.6" y="112.6">VLx_LPN</text>
<text x="57.4" y="110.1">VLx_INT</text>
<text x="114.3" y="113.9">VLx_SPI_I2C_N</text>
<text x="59.8" y="115.2">MOSI</text>
<text x="183" y="140.6">SENSE_CHG</text>
<text x="183.5" y="138">SENSE_RST</text>
</g>
<g font-size="1.8" fill="#a90000">
<text x="88.3" y="23.6" transform="rotate(-90 88.3 23.6)">5</text>
<text x="79.3" y="28.7">1</text>
<text x="79.3" y="33.7">2</text>
<text x="89.5" y="31.2">4</text>
<text x="88.3" y="36.3" transform="rotate(-90 88.3 36.3)">3</text>
<text x="83.3" y="51.5" transform="rotate(-90 83.3 51.5)">5</text>
<text x="74.2" y="56.6">1</text>
<text x="84.4" y="59.1">4</text>
<text x="38.8" y="62.9" transform="rotate(-90 38.8 62.9)">3</text>
<text x="74.2" y="61.7">2</text>
<text x="83.3" y="64.2" transform="rotate(-90 83.3 64.2)">3</text>
<text x="38.8" y="70.6" transform="rotate(-90 38.8 70.6)">2</text>
<text x="42.5" y="68">1</text>
<text x="229.9" y="82.3">A2</text>
<text x="239.8" y="80.1" transform="rotate(-90 239.8 80.1)">B1</text>
<text x="229.8" y="84.8">B2</text>
<text x="239.8" y="92.7" transform="rotate(-90 239.8 92.7)">A1</text>
<text x="77.2" y="98.5" transform="rotate(-90 77.2 98.5)">1</text>
<text x="97.5" y="99.1" transform="rotate(-90 97.5 99.1)">14</text>
<text x="140.7" y="97.2" transform="rotate(-90 140.7 97.2)">1</text>
<text x="161" y="97.8" transform="rotate(-90 161 97.8)">14</text>
<text x="24.7" y="103.9">1</text>
<text x="24.7" y="106.4">3</text>
<text x="37.4" y="103.9">5</text>
<text x="70.4" y="106.4">2</text>
<text x="102.8" y="106.4">13</text>
<text x="133.9" y="105.2">2</text>
<text x="133.9" y="107.7">3</text>
<text x="166.3" y="105.2">13</text>
<text x="166.3" y="107.7">12</text>
<text x="31.5" y="113.7" transform="rotate(-90 31.5 113.7)">2</text>
<text x="70.4" y="109">3</text>
<text x="70.4" y="111.5">4</text>
<text x="102.8" y="109">12</text>
<text x="102.8" y="111.5">11</text>
<text x="133.9" y="110.2">4</text>
<text x="133.9" y="112.8">5</text>
<text x="166.3" y="110.2">11</text>
<text x="166.3" y="112.8">10</text>
<text x="70.4" y="114">5</text>
<text x="70.4" y="119.1">8</text>
<text x="102.8" y="114">10</text>
<text x="133.9" y="117.9">8</text>
<text x="163.8" y="119.1">9</text>
<text x="100.3" y="120.4">9</text>
<text x="100.3" y="122.9">6</text>
<text x="150.9" y="125.2" transform="rotate(-90 150.9 125.2)">7</text>
<text x="163.8" y="121.7">6</text>
<text x="225.8" y="123.9" transform="rotate(-90 225.8 123.9)">1</text>
<text x="87.4" y="126.4" transform="rotate(-90 87.4 126.4)">7</text>
<text x="211.4" y="129.3">3</text>
<text x="211.4" y="131.8">6</text>
<text x="238.7" y="129.3">13</text>
<text x="238.7" y="131.8">12</text>
<text x="245.7" y="131.8">6</text>
<text x="245.7" y="129.3">5</text>
<text x="253.3" y="131.8">3</text>
<text x="253.3" y="129.3">4</text>
<text x="260.3" y="129.3">1</text>
<text x="260.3" y="131.8">2</text>
<text x="269.2" y="129.3">8</text>
<text x="269.2" y="131.8">7</text>
<text x="211.4" y="136.9">4</text>
<text x="238.7" y="134.4">11</text>
<text x="238.7" y="136.9">10</text>
<text x="245.7" y="136.9">8</text>
<text x="245.7" y="134.4">7</text>
<text x="253.3" y="136.9">1</text>
<text x="253.3" y="134.4">2</text>
<text x="260.3" y="134.4">3</text>
<text x="260.3" y="136.9">4</text>
<text x="269.2" y="134.4">6</text>
<text x="269.2" y="136.9">5</text>
<text x="211.4" y="139.4">5</text>
<text x="239.3" y="139.4">9</text>
<text x="239.3" y="142">8</text>
<text x="245.7" y="142">6</text>
<text x="245.7" y="139.4">5</text>
<text x="253.3" y="142">3</text>
<text x="253.3" y="139.4">4</text>
<text x="30.5" y="148.3">A3</text>
<text x="81.3" y="148.3">A1</text>
<text x="211.4" y="144.5">2</text>
<text x="239.3" y="144.5">7</text>
<text x="245.7" y="147.1">8</text>
<text x="245.7" y="144.5">7</text>
<text x="253.3" y="147.1">1</text>
<text x="253.3" y="144.5">2</text>
<text x="30.4" y="150.9">B7</text>
<text x="30.4" y="156">C4</text>
<text x="81.2" y="150.9">B1</text>
<text x="81.3" y="153.4">A2</text>
<text x="225.8" y="152.4" transform="rotate(-90 225.8 152.4)">14</text>
<text x="81.2" y="158.5">C1</text>
<text x="81.3" y="161">A5</text>
<text x="30.4" y="163.6">C7</text>
<text x="30.4" y="166.1">B4</text>
<text x="81.2" y="166.1">C5</text>
<text x="81.3" y="163.6">A4</text>
<text x="30.4" y="168.7">C3</text>
<text x="30.5" y="171.2">A6</text>
<text x="30.5" y="173.7">A7</text>
<text x="81.2" y="168.7">C2</text>
<text x="30.4" y="176.3">C6</text>
</g>
<g font-size="1.8" fill="#006464">
<text x="96.5" y="19.9">R16</text>
<text x="96.5" y="22.5">10K</text>
<text x="237.7" y="22.5">BMI270</text>
<text x="239.3" y="19.9">U11</text>
<text x="62.1" y="26.3">R17</text>
<text x="62.1" y="28.8">10K</text>
<text x="78.7" y="26.4">~{OE}</text>
<text x="86.1" y="24.8" transform="rotate(-90 86.1 24.8)">VCC</text>
<text x="89.5" y="29">Y</text>
<text x="120.7" y="28.8">100nF</text>
<text x="120.7" y="26.3">C25</text>
<text x="132.1" y="28.8">100nF</text>
<text x="132.1" y="26.3">C26</text>
<text x="222.3" y="28.8">R58</text>
<text x="266.7" y="27.5">1uF</text>
<text x="266.7" y="25">C70</text>
<text x="79.4" y="31.5">A</text>
<text x="177.7" y="33.9">BMP180</text>
<text x="179.6" y="31.3">U17</text>
<text x="222.3" y="31.3">100K</text>
<text x="262.1" y="35.2">GND</text>
<text x="86.1" y="37.6" transform="rotate(-90 86.1 37.6)">GND</text>
<text x="116.1" y="39">GND</text>
<text x="84.3" y="44">GND</text>
<text x="207" y="47.9">1uF</text>
<text x="207" y="45.3">C74</text>
<text x="81" y="52.7" transform="rotate(-90 81 52.7)">VCC</text>
<text x="113" y="51.7">R18</text>
<text x="219.7" y="51.7">100K</text>
<text x="219.7" y="49.1">R59</text>
<text x="73.6" y="54.4">~{OE}</text>
<text x="74.3" y="59.4">A</text>
<text x="84.4" y="56.9">Y</text>
<text x="113" y="54.2">10K</text>
<text x="194.8" y="56.7">GND</text>
<text x="202.4" y="55.5">GND</text>
<text x="215.1" y="59.3">GND</text>
<text x="36.6" y="62.9" transform="rotate(-90 36.6 62.9)">E</text>
<text x="42.4" y="65.8">B</text>
<text x="47.6" y="61.8">R27</text>
<text x="47.6" y="64.4">10K</text>
<text x="36.6" y="70.6" transform="rotate(-90 36.6 70.6)">C</text>
<text x="79.2" y="72">GND</text>
<text x="255.8" y="69.4">GND</text>
<text x="30.5" y="75.8">R28</text>
<text x="39.4" y="75.8">R29</text>
<text x="30.5" y="78.3">10K</text>
<text x="39.4" y="78.3">10K</text>
<text x="232.9" y="83.4">SCL</text>
<text x="266.7" y="83.4">C71</text>
<text x="25.9" y="87.2">GND</text>
<text x="232.9" y="86">SDA</text>
<text x="240.9" y="89.7" transform="rotate(-90 240.9 89.7)">VSA</text>
<text x="240.9" y="84.3" transform="rotate(-90 240.9 84.3)">VDD</text>
<text x="248.9" y="84.7">U12</text>
<text x="248.9" y="87.2">MMC5603NJ</text>
<text x="266.7" y="86">1uF</text>
<text x="262.1" y="93.6">GND</text>
<text x="25.1" y="101.2">AP2112K-1.8</text>
<text x="29.8" y="98.7">U16</text>
<text x="63.5" y="98.7">C3</text>
<text x="63.5" y="101.2">1uF</text>
<text x="71.1" y="99.9">R2</text>
<text x="116.8" y="98.7">C4</text>
<text x="116.8" y="101.2">1uF</text>
<text x="127" y="97.4">C1</text>
<text x="127" y="99.9">1uF</text>
<text x="134.6" y="98.7">R1</text>
<text x="134.6" y="101.2">10K</text>
<text x="180.3" y="97.4">C2</text>
<text x="180.3" y="99.9">1uF</text>
<text x="238" y="99.9">GND</text>
<text x="26.9" y="105">VIN</text>
<text x="26.9" y="107.5">EN</text>
<text x="31.7" y="105">VOUT</text>
<text x="44.5" y="107.5">C36</text>
<text x="56.9" y="105.5">GND</text>
<text x="71.1" y="102.5">10K</text>
<text x="75.2" y="107.5">A1</text>
<text x="78.3" y="104.2" transform="rotate(-90 78.3 104.2)">VCCA</text>
<text x="97.4" y="107.5">B1</text>
<text x="98.7" y="104.4" transform="rotate(-90 98.7 104.4)">VCCB</text>
<text x="109.2" y="104.5">GND</text>
<text x="125.7" y="103.5">GND</text>
<text x="138.7" y="106.3">A1</text>
<text x="141.8" y="103" transform="rotate(-90 141.8 103)">VCCA</text>
<text x="160.9" y="106.3">B1</text>
<text x="162.2" y="103.1" transform="rotate(-90 162.2 103.1)">VCCB</text>
<text x="172.5" y="103">GND</text>
<text x="20.3" y="111.4">100nF</text>
<text x="20.3" y="108.8">C37</text>
<text x="32.6" y="111.5" transform="rotate(-90 32.6 111.5)">GND</text>
<text x="44.5" y="110.1">1uF</text>
<text x="75.2" y="110.1">A2</text>
<text x="75.2" y="112.6">A3</text>
<text x="97.4" y="110.1">B2</text>
<text x="97.4" y="112.6">B3</text>
<text x="138.7" y="108.8">A2</text>
<text x="138.7" y="111.4">A3</text>
<text x="138.7" y="113.9">A4</text>
<text x="160.9" y="108.8">B2</text>
<text x="160.9" y="111.4">B3</text>
<text x="160.9" y="113.9">B4</text>
<text x="15.7" y="119">GND</text>
<text x="39.9" y="117.7">GND</text>
<text x="75.2" y="115.2">A4</text>
<text x="97.4" y="115.2">B4</text>
<text x="138.7" y="119">EN</text>
<text x="219.7" y="115.2">C6</text>
<text x="219.7" y="117.7">10uF</text>
<text x="29.7" y="121.5">GND</text>
<text x="75.2" y="120.2">EN</text>
<text x="88.5" y="124.2" transform="rotate(-90 88.5 124.2)">GND</text>
<text x="97.3" y="121.5">NC</text>
<text x="97.3" y="124.1">NC</text>
<text x="152" y="122.9" transform="rotate(-90 152 122.9)">GND</text>
<text x="160.8" y="120.2">NC</text>
<text x="160.8" y="122.8">NC</text>
<text x="215.1" y="124.1">GND</text>
<text x="228.2" y="120.2">U7</text>
<text x="228.2" y="122.8">AT42QT1070-S</text>
<text x="248.2" y="124.1">RN1</text>
<text x="264.2" y="124.1">J7</text>
<text x="213.9" y="130.4">SDA/OUT0</text>
<text x="226.9" y="128.8" transform="rotate(-90 226.9 128.8)">VDD</text>
<text x="233.3" y="130.4">KEY0</text>
<text x="248.2" y="126.6">10K</text>
<text x="250.3" y="126.6">Conn_02x04_Counter_Clockwise</text>
<text x="85.6" y="134.2">GND</text>
<text x="149.1" y="132.9">GND</text>
<text x="199.4" y="134.2">R15</text>
<text x="199.4" y="136.8">10K</text>
<text x="207" y="132.9">R14</text>
<text x="207" y="135.5">10K</text>
<text x="213.9" y="132.9">SCL/OUT3</text>
<text x="233.3" y="132.9">KEY1</text>
<text x="233.3" y="135.5">KEY2</text>
<text x="248.2" y="134.2">RN2</text>
<text x="248.2" y="136.8">10K</text>
<text x="13.9" y="143.1">C45</text>
<text x="26.7" y="143.1">C47</text>
<text x="213.9" y="138">~{RESET}</text>
<text x="213.9" y="140.6">~{CHANGE}/OUT4</text>
<text x="227.2" y="143.1">OUT1/KEY5</text>
<text x="233.3" y="138">KEY3</text>
<text x="233.3" y="140.6">KEY4</text>
<text x="11.7" y="145.6">100nF</text>
<text x="26.7" y="145.6">100nF</text>
<text x="34.5" y="149.5">IOVDD</text>
<text x="76.6" y="149.5">INT</text>
<text x="91.4" y="144.4">R31</text>
<text x="91.4" y="146.9">47K</text>
<text x="100.3" y="144.4">R32</text>
<text x="100.3" y="146.9">47K</text>
<text x="109.2" y="144.4">R42</text>
<text x="109.2" y="146.9">47K</text>
<text x="116.8" y="144.4">R3</text>
<text x="116.8" y="146.9">2.2K</text>
<text x="125.7" y="144.4">R9</text>
<text x="125.7" y="146.9">2.2K</text>
<text x="213.9" y="145.6">MODE</text>
<text x="226.9" y="149.4" transform="rotate(-90 226.9 149.4)">VSS</text>
<text x="227.2" y="145.6">OUT2/KEY6</text>
<text x="18.3" y="151.7">GND</text>
<text x="34.5" y="152">CORE_1V8</text>
<text x="74.7" y="152">SYNC</text>
<text x="75.9" y="154.5">LPN</text>
<text x="206.2" y="152">GND</text>
<text x="24.1" y="158.3">C65</text>
<text x="24.1" y="160.9">4.7uF</text>
<text x="34.5" y="157.1">AVDD</text>
<text x="70.1" y="159.6">SPI_I2C_N</text>
<text x="224" y="159.6">GND</text>
<text x="19.6" y="167">GND</text>
<text x="34.5" y="164.7">GROUND</text>
<text x="34.5" y="167.2">THERMALPAD</text>
<text x="69.7" y="162.2">SCL/MCLK</text>
<text x="70.1" y="164.7">SDA/MOSI</text>
<text x="75" y="167.2">MISO</text>
<text x="34.5" y="169.8">GND</text>
<text x="34.5" y="172.3">RSVD1</text>
<text x="75.7" y="169.8">NCS</text>
<text x="105.4" y="172.3">R43</text>
<text x="115.6" y="172.3">R57</text>
<text x="125.7" y="172.3">R56</text>
<text x="34.5" y="174.9">RSVD2</text>
<text x="34.5" y="177.4">RSVD3</text>
<text x="105.4" y="174.9">47K</text>
<text x="115.6" y="174.9">47K</text>
<text x="125.7" y="174.9">47K</text>
<text x="25.9" y="182.2">GND</text>
<text x="100.8" y="180.9">GND</text>
<text x="111" y="180.9">GND</text>
<text x="121.2" y="180.9">GND</text>
</g>
<g font-size="1.8" fill="#aaa">
<text x="44.4" y="35.3">1</text>
<text x="44.4" y="37.8">2</text>
<text x="44.4" y="40.4">3</text>
</g>
<g font-size="1.8" fill="#989898">
<text x="49.5" y="37.7">J5</text>
<text x="49.5" y="40.2">Conn_01x03_Socket</text>
</g>
<g font-size="1.8" fill="#009600">
<text x="81" y="65.5" transform="rotate(-90 81 65.5)">GND</text>
<text x="17.8" y="140.6">1.8V</text>
</g>
<g font-size="1.4" fill="#006464">
<text x="245.7" y="27.4">VDDIO</text>
<text x="247.3" y="29.9">VDD</text>
<text x="232.2" y="35">OSCB</text>
<text x="246.1" y="35">OSDO</text>
<text x="172.5" y="41.4">SDA</text>
<text x="187.6" y="38.8">VDD</text>
<text x="232.2" y="37.6">CSB</text>
<text x="172.5" y="46.5">SCL</text>
<text x="186" y="43.9">VDDIO</text>
<text x="232.2" y="42.6">SCX</text>
<text x="232.2" y="45.2">SDX</text>
<text x="232.2" y="47.7">SDO</text>
<text x="187.4" y="49">GND</text>
<text x="232.2" y="52.8">ASCX</text>
<text x="246.9" y="52.8">INT1</text>
<text x="232.2" y="55.3">ASDX</text>
<text x="246.9" y="55.3">INT2</text>
<text x="245.5" y="63">GNDIO</text>
<text x="247.1" y="60.4">GND</text>
</g>
<g font-size="1.4" fill="#a90000">
<text x="253.4" y="26.4">5</text>
<text x="253.4" y="29">8</text>
<text x="227.5" y="34">10</text>
<text x="252.9" y="34">11</text>
<text x="168.3" y="40.4">6</text>
<text x="193.7" y="37.8">2</text>
<text x="227.5" y="36.6">12</text>
<text x="227.5" y="41.7">13</text>
<text x="168.3" y="45.5">5</text>
<text x="193.7" y="42.9">3</text>
<text x="227.5" y="44.2">14</text>
<text x="228" y="46.7">1</text>
<text x="193.7" y="48">7</text>
<text x="228" y="51.8">3</text>
<text x="253.4" y="51.8">4</text>
<text x="228" y="54.4">2</text>
<text x="253.4" y="54.4">9</text>
<text x="253.4" y="59.4">7</text>
<text x="253.4" y="62">6</text>
</g>
</svg>
